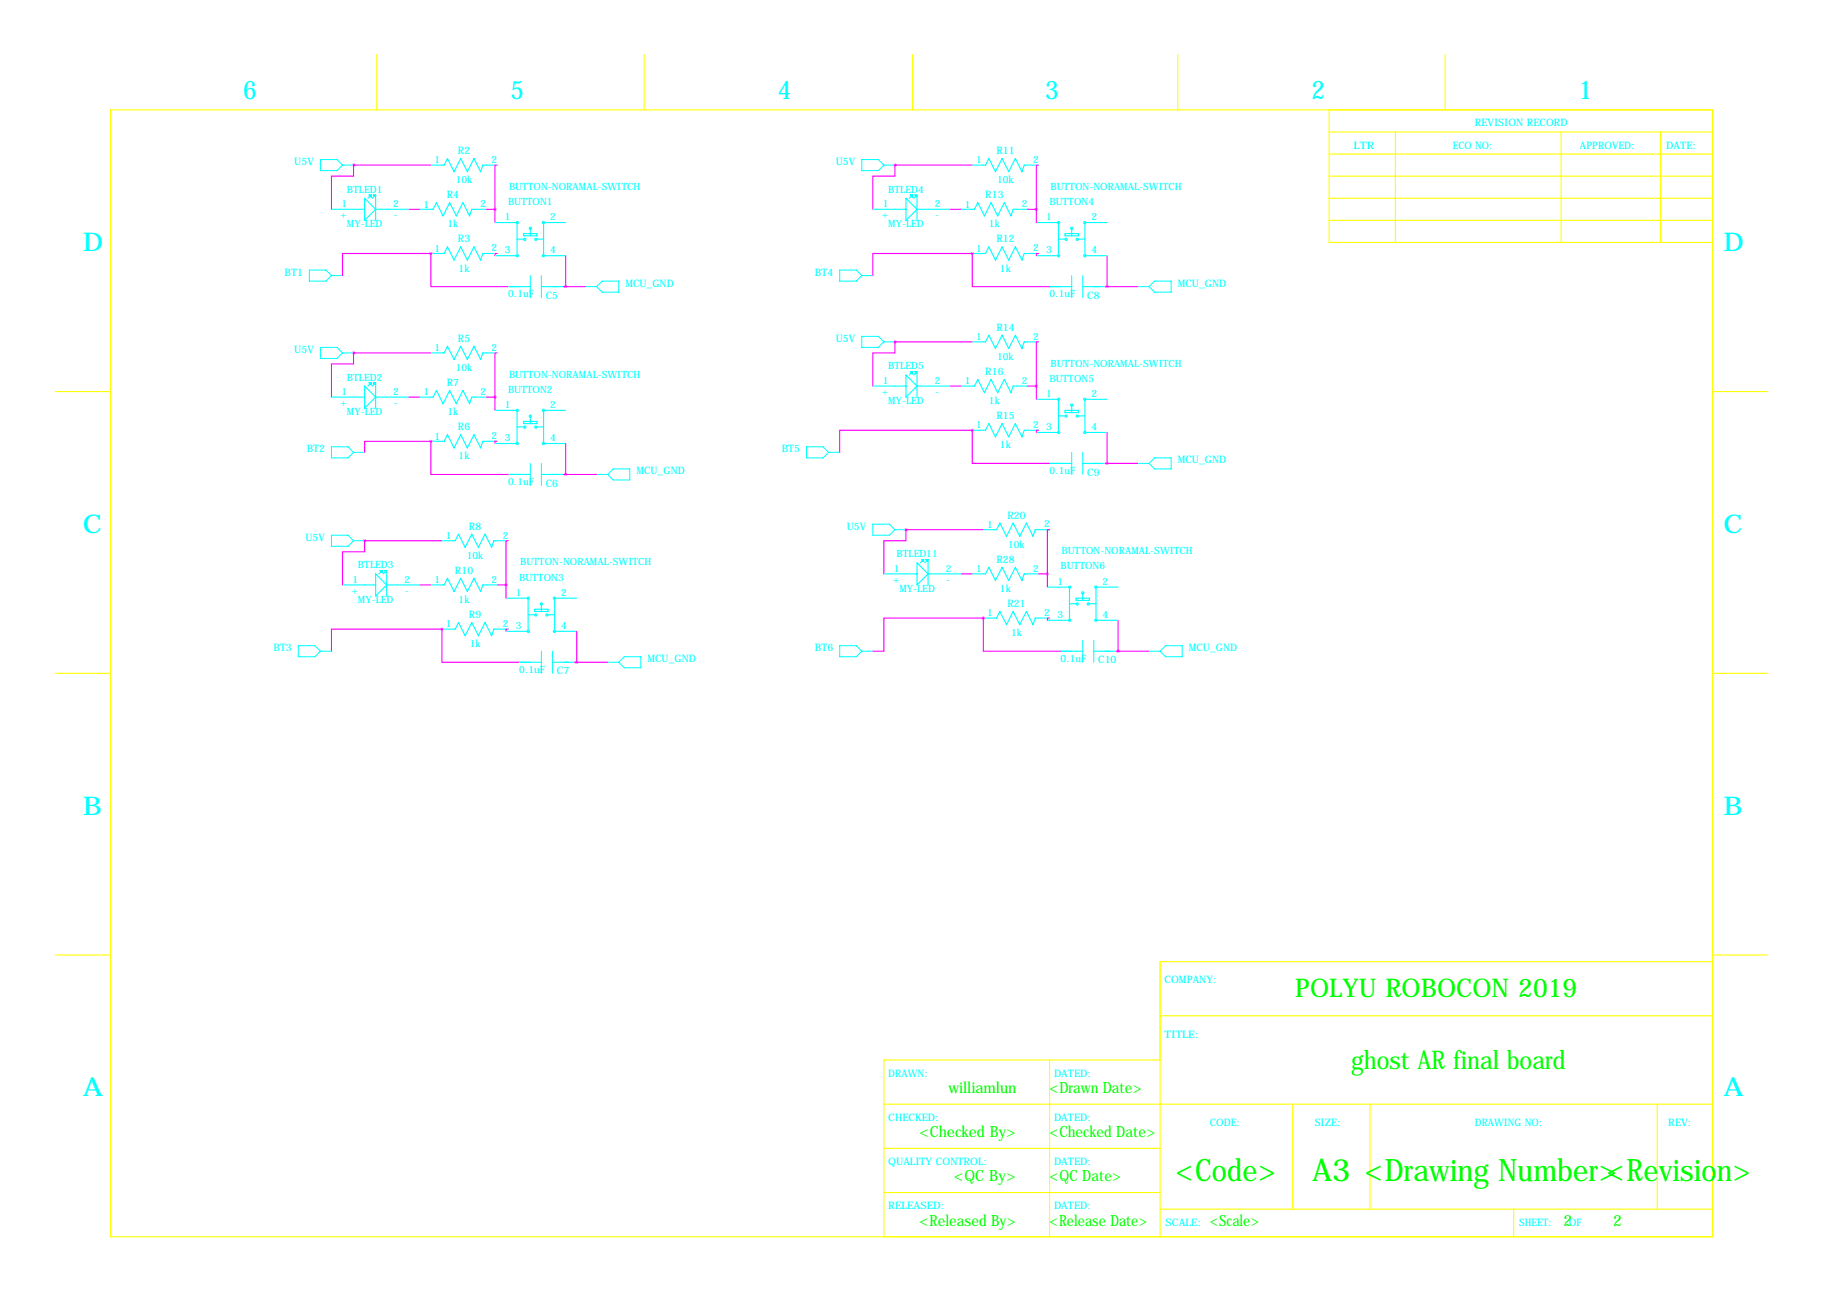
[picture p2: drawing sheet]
<svg xmlns="http://www.w3.org/2000/svg" width="419mm" height="297mm" viewBox="0 0 419 297" stroke-linecap="round" stroke-linejoin="round" font-family="sans-serif">
<g fill="none" stroke="#ff0" stroke-width=".25">
<path d="M86.6 12.6v12.7M148.1 12.6v12.7M209.8 12.6v12.7M270.8 12.6v12.7M332.2 12.6v12.7M25.4 25.3h368.3v259h-368.3zM305.6 30.3h88.1M305.6 35.4h88.1M305.6 25.3v30.4h88.1M320.8 30.3v25.4M358.9 30.3v25.4M381.8 30.3v25.4"/>
<path d="M305.6 40.5h88.1M305.6 45.6h88.1M305.6 50.7h88.1M12.7 90h12.7M393.7 90h12.7M12.7 154.8h12.7M393.7 154.8h12.7M12.7 219.6h12.7M393.7 219.6h12.7M266.7 233.5h127M393.7 221.1h-127v63.2M203.2 253.9h190.5"/>
<path d="M241.3 243.7v40.6M266.7 243.7h-63.5v40.6M297.2 253.9v24.1M315 253.9v24.1M381 253.9v24.1M203.2 264h63.5M203.2 274.2h63.5M266.7 278h127M348 278v6.3"/>
</g>
<g fill="none" stroke="#0ff" stroke-width=".25">
<path d="M99.1 38h3l.8-1.6 1.5 3.1 1.5-3.1 1.5 3.1 1.6-3.1 1.5 3.1 .5-1.5h3.3M223.5 38h3.1l.7-1.6 1.6 3.1 1.5-3.1 1.5 3.1 1.5-3.1 1.5 3.1 .6-1.5h3.3M76.2 48.1h7.6M83.8 45.6l2.6 2.5-2.6 2.6zM84.8 44.8h.5v.5zM85.1 45.1l-.5 .5M85.9 44.8h.5v.5zM86.1 45.1l-.5 .5M86.4 45.6v5.1M86.4 48.1h7.6M96.5 48.1h3.1l.7-1.5 1.6 3 1.5-3 1.5 3 1.5-3 1.5 3 .6-1.5h3.3M99.1 58.3h3l.8-1.5 1.5 3 1.5-3 1.5 3 1.6-3 1.5 3 .5-1.5h3.3"/>
<path d="M113.8 51.2h5.1v7.6h-5.1M118.9 55h1.7M120.4 53.7h3v.5h-3zM121.9 52.4v1.8M123.2 55h1.8M130 51.2h-5v7.6h5M200.7 48.1h7.6M208.3 45.6l2.5 2.5-2.5 2.6zM209.3 44.8h.5v.5zM209.5 45.1l-.5 .5M210.3 44.8h.5v.5zM210.6 45.1l-.5 .5"/>
<path d="M210.8 48.1h7.6M210.8 45.6v5.1M221 48.1h3l.8-1.5 1.5 3 1.5-3 1.6 3 1.5-3 1.5 3 .5-1.5h3.3M223.5 58.3h3.1l.7-1.5 1.6 3 1.5-3 1.5 3 1.5-3 1.5 3 .6-1.5h3.3M238.3 51.2h5v7.6h-5M243.3 55h1.8M244.9 53.7h3v.5h-3zM246.4 52.4v1.8M247.6 55h1.8M254.5 51.2h-5.1v7.6h5.1M116.8 65.9h5.1M124.5 65.9h5"/>
<path d="M223.5 78.6h3.1l.7-1.5 1.6 3 1.5-3 1.5 3 1.5-3 1.5 3 .6-1.5h3.3M241.3 65.9h5.1M248.9 65.9h5.1M76.2 91.3h7.6M83.8 88.8l2.6 2.5-2.6 2.5zM84.8 88h.5v.5zM85.1 88.3l-.5 .5M85.9 88h.5v.5zM86.1 88.3l-.5 .5M86.4 91.3h7.6M86.4 88.8v5M96.5 91.3h3.1l.7-1.5 1.6 3 1.5-3 1.5 3 1.5-3 1.5 3 .6-1.5h3.3"/>
<path d="M99.1 81.1h3l.8-1.5 1.5 3.1 1.5-3.1 1.5 3.1 1.6-3.1 1.5 3.1 .5-1.6h3.3M113.8 94.3h5.1v7.7h-5.1M118.9 98.2h1.7M120.4 96.9h3v.5h-3zM121.9 95.6v1.8M123.2 98.2h1.8M130 94.3h-5v7.7h5M200.7 88.8h7.6M208.3 86.2l2.5 2.6-2.5 2.5zM209.3 85.5h.5v.5zM209.5 85.7l-.5 .5M210.3 85.5h.5v.5z"/>
<path d="M210.6 85.7l-.5 .5M210.8 86.2v5.1M210.8 88.8h7.6M221 88.8h3l.8-1.6 1.5 3.1 1.5-3.1 1.6 3.1 1.5-3.1 1.5 3.1 .5-1.5h3.3M223.5 98.9h3.1l.7-1.5 1.6 3 1.5-3 1.5 3 1.5-3 1.5 3 .6-1.5h3.3M238.3 91.8h5v7.6h-5M243.3 95.6h1.8M244.9 94.3h3v.6h-3zM246.4 93.1v1.8M247.6 95.6h1.8M254.5 91.8h-5.1v7.6h5.1M99.1 101.5h3l.8-1.6 1.5 3.1 1.5-3.1 1.5 3.1 1.6-3.1 1.5 3.1 .5-1.5h3.3"/>
<path d="M116.8 109.1h5.1M124.5 109.1h5M241.3 106.5h5.1M248.9 106.5h5.1M78.7 134.5h7.7M86.4 131.9l2.5 2.6-2.5 2.5zM87.4 131.2h.5v.5zM87.6 131.4l-.5 .5M88.4 131.2h.5v.5zM88.6 131.4l-.5 .5M88.9 134.5h7.6M88.9 131.9v5.1"/>
<path d="M99.1 134.5h3l.8-1.5 1.5 3 1.5-3 1.5 3 1.6-3 1.5 3 .5-1.5h3.3M101.6 124.3h3l.8-1.5 1.5 3 1.6-3 1.5 3 1.5-3 1.5 3 .5-1.5h3.3M116.3 137.5h5.1v7.6h-5.1M124.5 138.8v1.8M132.6 137.5h-5.1v7.6h5.1M203.2 131.9h7.6M210.8 129.4l2.6 2.5-2.6 2.6zM211.8 128.6h.5v.5zM212.1 128.9l-.5 .5M212.9 128.6h.5v.5zM213.1 128.9l-.5 .5M213.4 131.9h7.6"/>
<path d="M213.4 129.4v5.1M223.5 131.9h3.1l.7-1.5 1.6 3.1 1.5-3.1 1.5 3.1 1.5-3.1 1.5 3.1 .6-1.6h3.3M226.1 121.8h3l.8-1.5 1.5 3 1.5-3 1.5 3 1.6-3 1.5 3 .5-1.5h3.3M240.8 135h5.1v7.6h-5.1M245.9 138.8h1.7M247.4 137.5h3v.5h-3zM248.9 136.3v1.7M250.2 138.8h1.8M257 135h-5v7.6h5M101.6 144.6h3l.8-1.5 1.5 3.1 1.6-3.1 1.5 3.1 1.5-3.1 1.5 3.1 .5-1.6h3.3M119.4 152.3h5.1M121.4 141.3h1.8"/>
<path d="M122.9 140.1h3.1v.5h-3.1zM125.7 141.3h1.8M127 152.3h5.1M226.1 142.1h3l.8-1.5 1.5 3 1.5-3 1.5 3 1.6-3 1.5 3 .5-1.5h3.3M243.8 149.7h5.1M251.5 149.7h5"/>
<circle cx="118.9" cy="58.8" r=".25"/>
<circle cx="118.9" cy="51.2" r=".25"/>
<circle cx="120.7" cy="55" r=".25"/>
<circle cx="121.9" cy="52.5" r=".25"/>
<circle cx="123.2" cy="55" r=".25"/>
<circle cx="124.9" cy="58.8" r=".25"/>
<circle cx="124.9" cy="51.2" r=".25"/>
<circle cx="243.4" cy="58.8" r=".25"/>
<circle cx="243.4" cy="51.2" r=".25"/>
<circle cx="245.1" cy="55" r=".25"/>
<circle cx="246.4" cy="52.5" r=".25"/>
<circle cx="247.7" cy="55" r=".25"/>
<circle cx="249.4" cy="58.8" r=".25"/>
<circle cx="249.4" cy="51.2" r=".25"/>
<circle cx="118.9" cy="94.3" r=".25"/>
<circle cx="120.7" cy="98.2" r=".25"/>
<circle cx="121.9" cy="95.7" r=".25"/>
<circle cx="123.2" cy="98.2" r=".25"/>
<circle cx="124.9" cy="94.3" r=".25"/>
<circle cx="243.4" cy="99.4" r=".25"/>
<circle cx="243.4" cy="91.8" r=".25"/>
<circle cx="245.1" cy="95.7" r=".25"/>
<circle cx="246.4" cy="93.1" r=".25"/>
<circle cx="247.7" cy="95.7" r=".25"/>
<circle cx="249.4" cy="99.4" r=".25"/>
<circle cx="249.4" cy="91.8" r=".25"/>
<circle cx="118.9" cy="102" r=".25"/>
<circle cx="124.9" cy="102" r=".25"/>
<circle cx="121.5" cy="137.5" r=".25"/>
<circle cx="124.5" cy="138.8" r=".25"/>
<circle cx="127.5" cy="137.5" r=".25"/>
<circle cx="245.9" cy="135" r=".25"/>
<circle cx="247.7" cy="138.8" r=".25"/>
<circle cx="248.9" cy="136.3" r=".25"/>
<circle cx="250.2" cy="138.8" r=".25"/>
<circle cx="251.9" cy="135" r=".25"/>
<circle cx="121.5" cy="145.1" r=".25"/>
<circle cx="123.2" cy="141.4" r=".25"/>
<circle cx="125.7" cy="141.4" r=".25"/>
<circle cx="127.5" cy="145.1" r=".25"/>
<circle cx="245.9" cy="142.6" r=".25"/>
<circle cx="251.9" cy="142.6" r=".25"/>
</g>
<g fill="none" stroke="#0ff" stroke-width=".23">
<path d="M73.7 36.7h3.8l1.2 1.3-1.2 1.2h-3.8zM78.7 38h2.6M198.1 36.7h3.8l1.3 1.3-1.3 1.2h-3.8zM203.2 38h2.5M71.1 62.1h3.8l1.3 1.3-1.3 1.2h-3.8zM73.7 79.9h3.8l1.2 1.2-1.2 1.3h-3.8zM76.2 63.4h2.5M121.9 63.4v5M124.5 63.4v5M134.6 65.9h2.6M137.2 65.9l1.2-1.3h3.8v2.6h-3.8zM193 62.1h3.8l1.3 1.3-1.3 1.2h-3.8z"/>
<path d="M198.1 77.3h3.8l1.3 1.3-1.3 1.3h-3.8zM198.1 63.4h2.6M203.2 78.6h2.5M246.4 63.4v5M248.9 63.4v5M261.6 65.9h2.6M264.2 65.9l1.2-1.3h3.8v2.6h-3.8zM78.7 81.1h2.6M76.2 102.7h3.8l1.3 1.3-1.3 1.3h-3.8zM81.3 104h2.5M121.9 106.5v5.1M124.5 106.5v5.1"/>
<path d="M137.2 109.1h2.5M141 107.8h3.8v2.5h-3.8l-1.3-1.2zM185.4 102.7h3.8l1.3 1.3-1.3 1.3h-3.8zM190.5 104h2.5M246.4 104v5.1M248.9 104v5.1M261.6 106.5h2.6M264.2 106.5l1.2-1.2h3.8v2.5h-3.8zM76.2 123h3.8l1.3 1.3-1.3 1.3h-3.8zM81.3 124.3h2.5M200.7 120.5h3.8l1.2 1.3-1.2 1.2h-3.8zM205.7 121.8h2.6"/>
<path d="M68.6 148.4h3.8l1.3 1.3-1.3 1.3h-3.8zM73.7 149.7h2.5M124.5 149.7v5.1M127 149.7v5.1M139.7 152.3h2.5M143.5 151h3.8v2.5h-3.8l-1.3-1.2zM193 148.4h3.8l1.3 1.3-1.3 1.3h-3.8zM198.1 149.7h2.6M248.9 147.2v5.1M251.5 147.2v5.1M264.2 149.7h2.5M268 148.4h3.8v2.6h-3.8l-1.3-1.3z"/>
</g>
<g fill="none" stroke="#f0f" stroke-width=".25">
<path d="M81.3 38h.1M81.3 38v2.5h-5.1v7.6M81.3 38h17.8M114.3 38h-.5v10.1M205.7 38h.1M205.7 38v2.5h-5v7.6M205.7 38h17.8M238.8 38h-.5v10.1M94 48.1h2.5M99.1 58.3h.1M99.1 58.3v7.6h17.7M99.1 58.3h-20.4v5.1"/>
<path d="M111.8 48.1h2M113.8 48.1v3.1M114.3 58.3h-.5v.5M130 58.8v7.1M218.4 48.1h2.6M223.5 58.3v7.6h17.8M223.5 58.3h.1M223.5 58.3h-22.8v5.1M236.2 48.1h2.1M238.3 48.1v3.1M238.8 58.3h-.5v.5M254.5 58.8v7.1"/>
<path d="M129.5 65.9h5.1M205.7 78.6h.1M205.7 78.6v2.5h-5v7.7M205.7 78.6h17.8M238.8 78.6h-.5v10.2M254 65.9h7.6M81.3 81.1h.1M81.3 81.1v2.6h-5.1v7.6M81.3 81.1h17.8M94 91.3h2.5M111.8 91.3h2M113.8 91.3v3"/>
<path d="M114.3 81.1h-.5v10.2M218.4 88.8h2.6M223.5 98.9v7.6h17.8M223.5 98.9h.1M223.5 98.9h-30.5v5.1M236.2 88.8h2.1M238.3 88.8v3M238.8 98.9h-.5v.5M254.5 99.4v7.1M99.1 101.5h.1M99.1 101.5v7.6h17.7M99.1 101.5h-15.3v2.5"/>
<path d="M114.3 101.5h-.5v.5M129.5 109.1h7.7M130 102v7.1M254 106.5h7.6M83.8 124.3h.1M83.8 124.3v2.6h-5.1v7.6M83.8 124.3h17.8M96.5 134.5h2.6M114.3 134.5h2M116.3 134.5v3M116.8 124.3h-.5v10.2M208.3 121.8h.1"/>
<path d="M208.3 121.8v2.5h-5.1v7.6M208.3 121.8h17.8M221 131.9h2.5M238.8 131.9h2M240.8 131.9v3.1M241.3 121.8h-.5v10.1M101.6 144.6v7.7h17.8M101.6 144.6h.1M101.6 144.6h-25.4v5.1M116.8 144.6h-.5v.5M132.1 152.3h7.6M132.6 145.1v7.2"/>
<path d="M226.1 142.1v7.6h17.7M226.1 142.1h.1M226.1 142.1h-22.9v7.6h-2.5M241.3 142.1h-.5v.5M256.5 149.7h7.7M257 142.6v7.1"/>
</g>
<path d="M116.3 134.5a.05 .05 0 0 0 .1 0 .05 .05 0 0 0-.1 0zM238.2 48.1a.05 .05 0 0 0 .1 0 .05 .05 0 0 0-.1 0zM205.7 38a.05 .05 0 0 0 .1 0 .05 .05 0 0 0-.1 0zM238.2 88.8a.05 .05 0 0 0 .1 0 .05 .05 0 0 0-.1 0zM205.7 78.6a.05 .05 0 0 0 .1 0 .05 .05 0 0 0-.1 0zM99 101.5a.05 .05 0 0 0 .1 0 .05 .05 0 0 0-.1 0zM99 58.3a.05 .05 0 0 0 .1 0 .05 .05 0 0 0-.1 0zM226 142.1a.05 .05 0 0 0 .1 0 .05 .05 0 0 0-.1 0zM130 65.9a.05 .05 0 0 0 .1 0 .05 .05 0 0 0-.1 0zM130 109.1a.05 .05 0 0 0 .1 0 .05 .05 0 0 0-.1 0zM257 149.7a.05 .05 0 0 0 .1 0 .05 .05 0 0 0-.1 0z" fill="#f0f" stroke="#f0f" stroke-width=".63"/>
<g font-size="7.1" fill="#0f0">
<text x="270.2" y="271.6">&lt;Code&gt;</text>
<text x="301.6" y="271.6">A3 &lt;Drawing Number&gt;&lt;Revision&gt;</text>
</g>
<g font-size="5.9" fill="#0ff">
<text x="55.9" y="22.7">6</text>
<text x="117.3" y="22.7">5</text>
<text x="178.8" y="22.7">4</text>
<text x="240.3" y="22.7">3</text>
<text x="301.5" y="22.7">2</text>
<text x="363" y="22.7">1</text>
<text x="19" y="57.8">D</text>
<text x="396.2" y="57.8">D</text>
<text x="19" y="122.5">C</text>
<text x="396.2" y="122.5">C</text>
<text x="19" y="187.3">B</text>
<text x="396.2" y="187.3">B</text>
<text x="19" y="252.1">A</text>
<text x="396.2" y="252.1">A</text>
</g>
<g font-size="5.9" fill="#0f0">
<text x="297.8" y="229.3">POLYU ROBOCON 2019</text>
<text x="310.6" y="245.8">ghost AR final board</text>
</g>
<g font-size="3.6" fill="#0f0">
<text x="218" y="251.3">williamlun</text>
<text x="241.3" y="251.3">&lt;Drawn Date&gt;</text>
<text x="211.4" y="261.5">&lt;Checked By&gt;</text>
<text x="241.3" y="261.5">&lt;Checked Date&gt;</text>
<text x="219.3" y="271.6">&lt;QC By&gt;</text>
<text x="241.3" y="271.6">&lt;QC Date&gt;</text>
<text x="211.4" y="281.8">&lt;Released By&gt;</text>
<text x="241.3" y="281.8">&lt;Release Date&gt;</text>
<text x="278.1" y="281.8">&lt;Scale&gt;</text>
<text x="359.4" y="281.8">2</text>
<text x="370.8" y="281.8">2</text>
</g>
<g font-size="2.4" fill="#0ff">
<text x="339.1" y="29.1">REVISION RECORD</text>
<text x="105.3" y="35.4">R2</text>
<text x="229.1" y="35.4">R11</text>
<text x="311.1" y="34.1">LTR</text>
<text x="334" y="34.1">ECO NO:</text>
<text x="363.2" y="34.1">APPROVED:</text>
<text x="383" y="34.1">DATE:</text>
<text x="67.7" y="38">U5V</text>
<text x="192.1" y="38">U5V</text>
<text x="102.7" y="45.6">R4</text>
<text x="226.5" y="45.6">R13</text>
<text x="105.3" y="55.7">R3</text>
<text x="229.1" y="55.7">R12</text>
<text x="65.4" y="63.4">BT1</text>
<text x="143.8" y="65.9">MCU_GND</text>
<text x="187.4" y="63.4">BT4</text>
<text x="270.8" y="65.9">MCU_GND</text>
<text x="125.5" y="68.7">C5</text>
<text x="249.9" y="68.7">C8</text>
<text x="229.1" y="76.1">R14</text>
<text x="67.7" y="81.1">U5V</text>
<text x="105.3" y="78.6">R5</text>
<text x="192.1" y="78.6">U5V</text>
<text x="102.7" y="88.8">R7</text>
<text x="226.5" y="86.2">R16</text>
<text x="105.3" y="98.9">R6</text>
<text x="229.1" y="96.4">R15</text>
<text x="70.5" y="104">BT2</text>
<text x="179.7" y="104">BT5</text>
<text x="270.8" y="106.5">MCU_GND</text>
<text x="125.5" y="111.9">C6</text>
<text x="146.3" y="109.1">MCU_GND</text>
<text x="249.9" y="109.3">C9</text>
<text x="231.6" y="119.2">R20</text>
<text x="70.2" y="124.3">U5V</text>
<text x="107.8" y="121.8">R8</text>
<text x="194.7" y="121.8">U5V</text>
<text x="104.6" y="131.9">R10</text>
<text x="229.1" y="129.4">R28</text>
<text x="107.8" y="142.1">R9</text>
<text x="231.6" y="139.6">R21</text>
<text x="62.9" y="149.7">BT3</text>
<text x="187.4" y="149.7">BT6</text>
<text x="273.3" y="149.7">MCU_GND</text>
<text x="128" y="155.1">C7</text>
<text x="148.8" y="152.3">MCU_GND</text>
<text x="252.5" y="152.5">C10</text>
<text x="267.7" y="225.9">COMPANY:</text>
<text x="267.7" y="238.6">TITLE:</text>
<text x="204.2" y="247.5">DRAWN:</text>
<text x="242.3" y="247.5">DATED:</text>
<text x="204.2" y="257.7">CHECKED:</text>
<text x="242.3" y="257.7">DATED:</text>
<text x="278.1" y="258.9">CODE:</text>
<text x="302.3" y="258.9">SIZE:</text>
<text x="339.1" y="258.9">DRAWING NO:</text>
<text x="383.5" y="258.9">REV:</text>
<text x="204.2" y="267.8">QUALITY CONTROL:</text>
<text x="242.3" y="267.8">DATED:</text>
<text x="204.2" y="278">RELEASED:</text>
<text x="242.3" y="278">DATED:</text>
<text x="268" y="281.8">SCALE:</text>
<text x="349.2" y="281.8">SHEET:</text>
<text x="360.7" y="281.8">OF</text>
</g>
<g font-size="2.3" fill="#0ff">
<text x="99.9" y="37.6">1</text>
<text x="113" y="37.5">2</text>
<text x="224.4" y="37.6">1</text>
<text x="237.5" y="37.5">2</text>
<text x="78.5" y="47.6">1</text>
<text x="79.8" y="44.3">BTLED1</text>
<text x="90.4" y="47.6">2</text>
<text x="97.4" y="47.7">1</text>
<text x="104.8" y="42.1">10k</text>
<text x="110.5" y="47.6">2</text>
<text x="116.8" y="47.1">BUTTON1</text>
<text x="117" y="43.6">BUTTON-NORAMAL-SWITCH</text>
<text x="202.9" y="47.6">1</text>
<text x="204.2" y="44.3">BTLED4</text>
<text x="214.9" y="47.6">2</text>
<text x="221.8" y="47.7">1</text>
<text x="229.2" y="42.1">10k</text>
<text x="234.9" y="47.6">2</text>
<text x="241.2" y="47.1">BUTTON4</text>
<text x="241.5" y="43.6">BUTTON-NORAMAL-SWITCH</text>
<text x="78.2" y="50.2">+</text>
<text x="79.8" y="52.3">MY-LED</text>
<text x="90.5" y="50.2">-</text>
<text x="102.9" y="52.3">1k</text>
<text x="116.1" y="50.7">1</text>
<text x="126.5" y="50.7">2</text>
<text x="202.7" y="50.2">+</text>
<text x="204.2" y="52.3">MY-LED</text>
<text x="215" y="50.2">-</text>
<text x="227.4" y="52.3">1k</text>
<text x="240.5" y="50.7">1</text>
<text x="251" y="50.7">2</text>
<text x="99.9" y="57.9">1</text>
<text x="113" y="57.8">2</text>
<text x="116.1" y="58.3">3</text>
<text x="126.5" y="58.3">4</text>
<text x="224.4" y="57.9">1</text>
<text x="237.5" y="57.8">2</text>
<text x="240.5" y="58.3">3</text>
<text x="251" y="58.3">4</text>
<text x="105.4" y="62.4">1k</text>
<text x="229.9" y="62.4">1k</text>
<text x="116.8" y="68.3">0.1uF</text>
<text x="241.3" y="68.3">0.1uF</text>
<text x="99.9" y="80.7">1</text>
<text x="113" y="80.6">2</text>
<text x="224.4" y="78.2">1</text>
<text x="229.2" y="82.8">10k</text>
<text x="237.5" y="78.1">2</text>
<text x="79.8" y="87.5">BTLED2</text>
<text x="104.8" y="85.3">10k</text>
<text x="117" y="86.8">BUTTON-NORAMAL-SWITCH</text>
<text x="202.9" y="88.3">1</text>
<text x="204.2" y="84.9">BTLED5</text>
<text x="214.9" y="88.3">2</text>
<text x="221.8" y="88.4">1</text>
<text x="234.9" y="88.3">2</text>
<text x="241.2" y="87.7">BUTTON5</text>
<text x="241.5" y="84.3">BUTTON-NORAMAL-SWITCH</text>
<text x="78.2" y="93.4">+</text>
<text x="78.5" y="90.8">1</text>
<text x="79.8" y="95.5">MY-LED</text>
<text x="90.4" y="90.8">2</text>
<text x="90.5" y="93.4">-</text>
<text x="97.4" y="90.9">1</text>
<text x="102.9" y="95.5">1k</text>
<text x="110.5" y="90.8">2</text>
<text x="116.1" y="93.8">1</text>
<text x="116.8" y="90.3">BUTTON2</text>
<text x="126.5" y="93.8">2</text>
<text x="202.7" y="90.8">+</text>
<text x="204.2" y="92.9">MY-LED</text>
<text x="215" y="90.8">-</text>
<text x="227.4" y="92.9">1k</text>
<text x="240.5" y="91.3">1</text>
<text x="251" y="91.3">2</text>
<text x="99.9" y="101.1">1</text>
<text x="113" y="101">2</text>
<text x="116.1" y="101.5">3</text>
<text x="126.5" y="101.5">4</text>
<text x="224.4" y="98.5">1</text>
<text x="237.5" y="98.4">2</text>
<text x="240.5" y="98.9">3</text>
<text x="251" y="98.9">4</text>
<text x="105.4" y="105.6">1k</text>
<text x="229.9" y="103.1">1k</text>
<text x="116.8" y="111.5">0.1uF</text>
<text x="241.3" y="108.9">0.1uF</text>
<text x="102.5" y="123.9">1</text>
<text x="115.6" y="123.8">2</text>
<text x="226.9" y="121.4">1</text>
<text x="231.8" y="125.9">10k</text>
<text x="240" y="121.3">2</text>
<text x="82.3" y="130.7">BTLED3</text>
<text x="107.3" y="128.5">10k</text>
<text x="119.6" y="130">BUTTON-NORAMAL-SWITCH</text>
<text x="205.5" y="131.4">1</text>
<text x="206.1" y="128.1">BTLED11</text>
<text x="217.4" y="131.4">2</text>
<text x="224.4" y="131.5">1</text>
<text x="237.5" y="131.4">2</text>
<text x="243.8" y="130.9">BUTTON6</text>
<text x="244" y="127.5">BUTTON-NORAMAL-SWITCH</text>
<text x="80.8" y="136.6">+</text>
<text x="81" y="134">1</text>
<text x="93" y="134">2</text>
<text x="93.1" y="136.6">-</text>
<text x="99.9" y="134.1">1</text>
<text x="113" y="134">2</text>
<text x="118.6" y="137">1</text>
<text x="119.3" y="133.5">BUTTON3</text>
<text x="129" y="137">2</text>
<text x="205.2" y="134">+</text>
<text x="206.8" y="136.1">MY-LED</text>
<text x="217.5" y="134">-</text>
<text x="229.9" y="136.1">1k</text>
<text x="243.1" y="134.5">1</text>
<text x="253.5" y="134.5">2</text>
<text x="82.3" y="138.6">MY-LED</text>
<text x="105.4" y="138.6">1k</text>
<text x="226.9" y="141.7">1</text>
<text x="240" y="141.6">2</text>
<text x="243.1" y="142.1">3</text>
<text x="253.5" y="142.1">4</text>
<text x="102.5" y="144.2">1</text>
<text x="108" y="148.8">1k</text>
<text x="115.6" y="144.1">2</text>
<text x="118.6" y="144.6">3</text>
<text x="129" y="144.6">4</text>
<text x="232.4" y="146.3">1k</text>
<text x="119.4" y="154.6">0.1uF</text>
<text x="243.8" y="152.1">0.1uF</text>
</g>
</svg>
